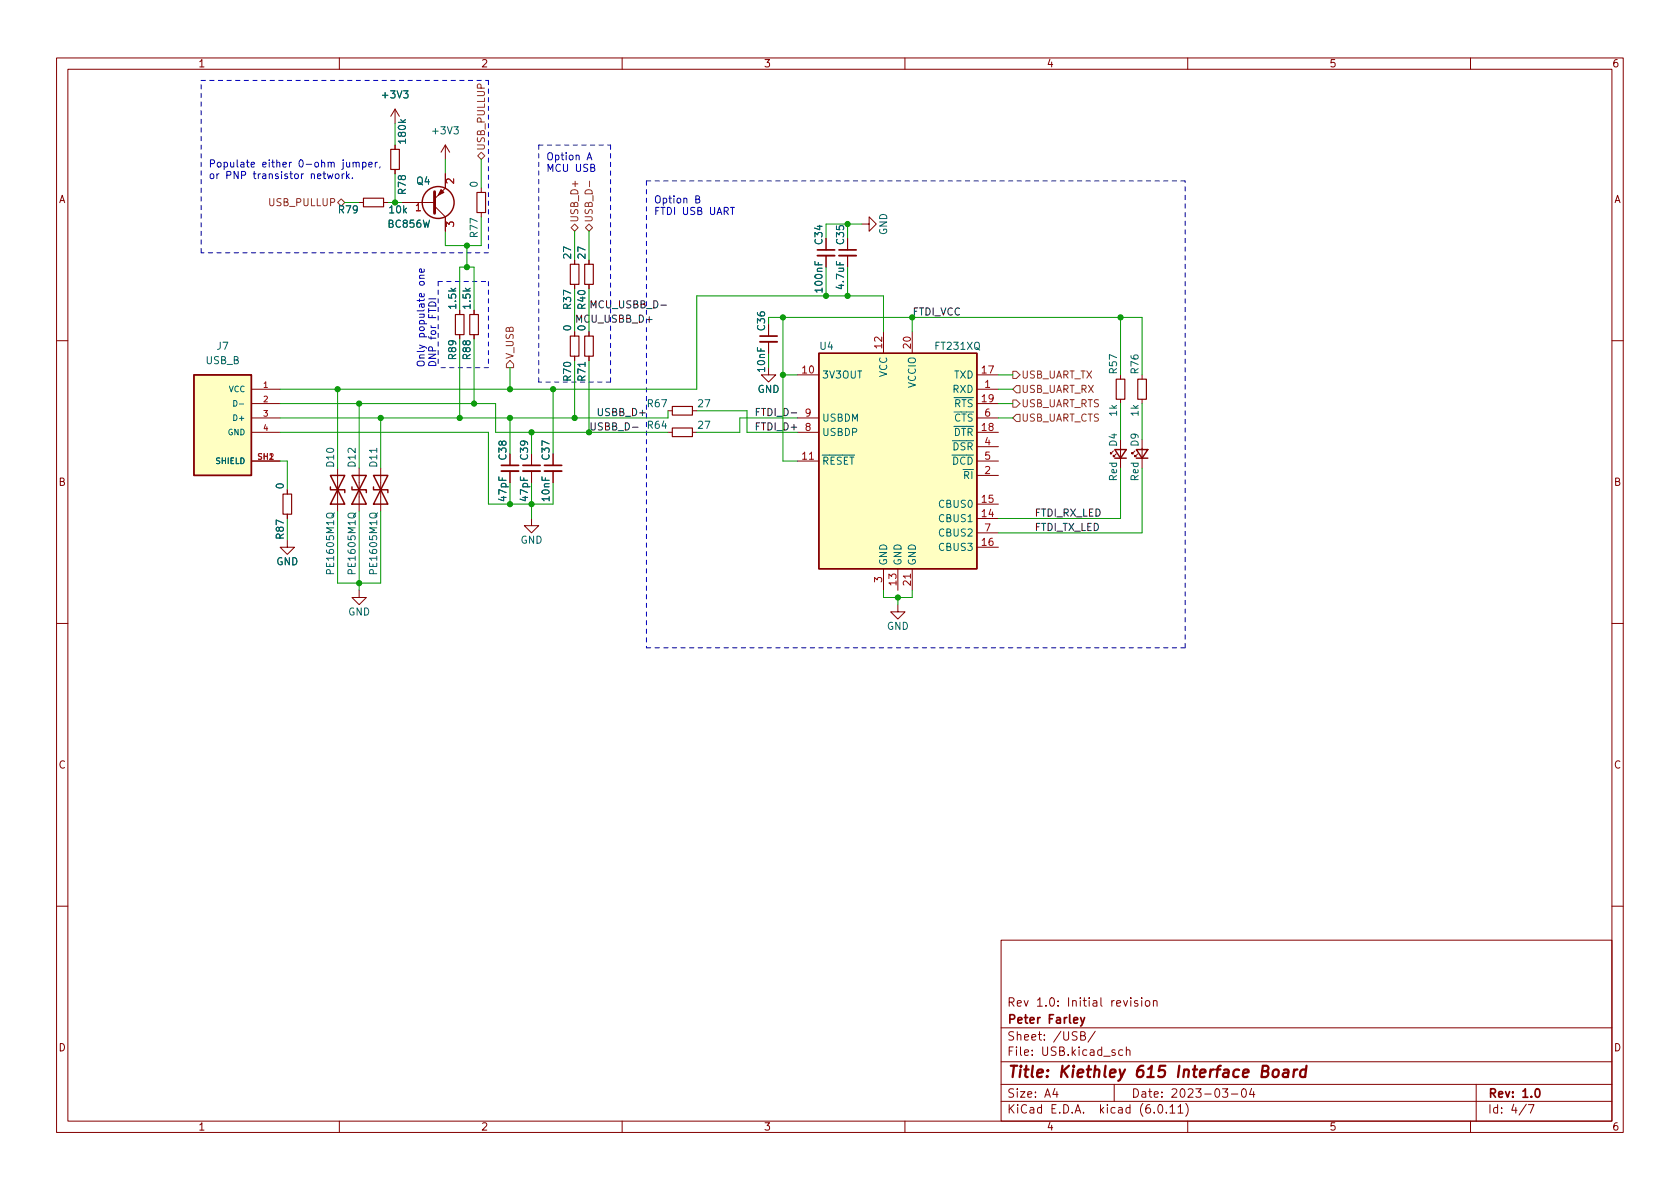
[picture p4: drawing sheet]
<svg xmlns="http://www.w3.org/2000/svg" width="297mm" height="210mm" viewBox="0 0 297 210" stroke-linecap="round" stroke-linejoin="round" font-family="sans-serif">
<g fill="none" stroke="#840000" stroke-width=".18">
<path d="M10 10.2h277v190.1h-277zM12 12.2h273v186.1h-273zM60 10.2v2M69.8 19.3v2.5M69.8 19.3l-.7 1.3M69.8 19.3l.8 1.3M110 10.2v2M160 10.2v2M210 10.2v2M260 10.2v2M63.5 35.8h.8M67.8 35.8h.8"/>
<path d="M69.8 25.6v.8M69.8 30v.7M71.1 35.8h5.7M76.8 36.4l1.9 1.9v2.6M78.7 30.7v2.6l-1.9 1.9M78.7 25.6l-.7 1.3M78.7 25.6v2.6M78.7 25.6l.8 1.3M85.1 33.3v.7M85.1 37.6v.7M152.4 39.6h1.3v-1.3l1.2 1.3-1.2 1.3v-1.3M81.3 54.9v.7"/>
<path d="M81.3 59.2v.7M83.8 54.9v.7M83.8 59.2v.7M101.6 46v.7M101.6 50.3v.7M101.6 58.7v.7M104.1 46v.7M104.1 50.3v.7M104.1 58.7v.7M135.9 57.4v2M146 42.2v2M146 45.2v2"/>
<path d="M149.9 42.2v2M149.9 45.2v2M156.2 58.7v3.8M161.3 58.7v3.8M10 60.2h2M44.4 68.8h5.1M44.4 76.4h5.1M44.4 71.4h5.1M44.4 73.9h5.1M101.6 63v.7M104.1 63v.7M118.1 76.4h.8"/>
<path d="M118.1 72.6h.8M122.4 76.4h.8M122.4 72.6h.8M135.9 65v1.3h1.3l-1.3 1.3-1.3-1.3h1.3M135.9 60.4v2.1M141 66.3h3.8M141 76.4h3.8M141 73.9h3.8M172.7 68.8h3.8M172.7 66.3h3.8M172.7 76.4h3.8M172.7 71.4h3.8"/>
<path d="M172.7 79h3.8M172.7 73.9h3.8M196.8 79.8l-.5 .5v-.3v.3h.3M198.1 66.3v.8M198.1 70.6v.8M198.1 79.2v3.6M200.7 79.8l-.5 .5v-.3v.3h.2M201.9 66.3v.8M201.9 70.6v.8M201.9 79.2v3.6M285 60.2h2M44.4 81.5h5.1"/>
<path d="M50.8 95.5v1.3h1.3l-1.3 1.2-1.3-1.2h1.3M50.8 86.6v.8M50.8 90.9v.8M59.7 82.8v7.6M63.5 82.8v7.6M67.3 82.8v7.6M90.2 80.3v2M90.2 83.3v2M94 91.7v1.3h1.2l-1.2 1.2-1.3-1.2h1.3M94 80.3v2M94 83.3v2M97.8 80.3v2"/>
<path d="M97.8 83.3v2M141 81.5h3.8M172.7 81.5h3.8M172.7 91.7h3.8M172.7 89.1h3.8M172.7 96.8h3.8M172.7 84.1h3.8M172.7 94.2h3.8M197.4 80.3l-.6 .5v-.3v.3h.3M201.2 80.3l-.5 .5v-.3v.3h.2M10 110.2h2M63.5 104.4v1.3h1.3l-1.3 1.2-1.3-1.2h1.3"/>
<path d="M156.2 100.6v3.8M158.7 106.9v1.3h1.3l-1.3 1.3-1.2-1.3h1.2M158.7 100.6v3.8M161.3 100.6v3.8M285 110.2h2M10 160.2h2M177 166.3h108v32h-108zM194.6 176.4v1.3l.3 .2M203.9 177.1l.2-.2 .4 .1 .1 .9M285 160.2h2M60 198.3v2M110 198.3v2"/>
<path d="M160 198.3v2M177 194.8h108M177 191.8h108M177 187.8h108M177 181.8h108M182.5 186.5v.1M182.5 185.7v.1M184.6 183.8v.1M184.6 183v.1M193.6 182.4l-1.2 1.9M197 191.8v3M199.1 185.8l.3-.2 .3 .1 .1 .9"/>
<path d="M199.1 185.1v1.5M209.6 195.1a1.72 1.72 0 0 1 0 2.3M210 198.3v2M217.7 193.5h1.2M219.7 192.6l.2-.1a.81 .81 0 0 1 .5 .7 .81 .81 0 0 1-.3 .8h-.1a.81 .81 0 0 1-.6-.6 .81 .81 0 0 1 .3-.8zM221.3 192.5l-.4 1h1M221.6 193v1M260 198.3v2M261 191.8v6.5M270.2 195.3h1l-.6 1.5"/>
</g>
<path d="M223.2 189.4l.8-.1a.46 .46 0 0 0 .3-.4 .46 .46 0 0 0-.3-.4h-.7l-.3 2h.8a.53 .53 0 0 0 .4-.5 .53 .53 0 0 0-.4-.6" fill="none" stroke="#840000" stroke-width=".4"/>
<g fill="none" stroke="#840000" stroke-width=".2">
<path d="M64.3 35h3.5v1.6h-3.5zM69.1 26.4h1.5v3.6h-1.5zM84.3 34h1.6v3.6h-1.6zM80.5 55.6h1.5v3.6h-1.5zM83.1 55.6h1.5v3.6h-1.5zM100.8 59.4h1.6v3.6h-1.6zM100.8 46.7h1.6v3.6h-1.6zM103.4 46.7h1.5v3.6h-1.5zM103.4 59.4h1.5v3.6h-1.5zM118.9 75.7h3.5v1.5h-3.5zM118.9 71.9h3.5v1.5h-3.5zM197.4 67.1h1.5v3.5h-1.5z"/>
<path d="M201.2 67.1h1.5v3.5h-1.5zM50 87.4h1.6v3.5h-1.6z"/>
</g>
<path d="M144.5 45.2h3.1M148.3 45.2h3.1M134.4 60.4h3M88.6 83.3h3.1M92.5 83.3h3M96.3 83.3h3" fill="none" stroke="#840000" stroke-width=".33"/>
<path d="M134.4 59.4h3M144.5 44.2h3.1M148.3 44.2h3.1M88.6 82.3h3.1M92.5 82.3h3M96.3 82.3h3" fill="none" stroke="#840000" stroke-width=".3"/>
<g fill="none" stroke="#006464" stroke-width=".18">
<path d="M71.4 16.1h.7l-.4 .4 .4 .2v.5l-.2 .1-.5-.1M70.8 21.2l.5 .4M71.7 21.2l-.5 .3M80.3 22.4h.7l-.4 .5 .4 .1v.6l-.2 .1-.5-.1M144.1 46.2v.6h1.3M147.9 46.2v.6h1.3M41.3 70.8a.51 .51 0 0 1 .6 .5 .51 .51 0 0 1-.6 .5zM42.3 71.4h.8M66.6 79.3v.7M103.4 64.1v.7M57.8 90.9a.81 .81 0 0 1 1.2 .1 .43 .43 0 0 1-.4 .6h-.5a.42 .42 0 0 1-.3-.2 .42 .42 0 0 1 0-.5zM59.1 90.7l-.4 .6"/>
<path d="M61.6 90.9a.81 .81 0 0 1 1.2 .1 .43 .43 0 0 1-.4 .6h-.4a.42 .42 0 0 1-.4-.2 .42 .42 0 0 1 0-.5zM62.9 90.7l-.4 .6M65.4 90.9a.81 .81 0 0 1 1.2 .1 .43 .43 0 0 1-.4 .6h-.4a.42 .42 0 0 1-.4-.2 .42 .42 0 0 1 0-.5zM66.7 90.7l-.4 .6M145.4 80.5h5.7"/>
</g>
<g fill="none" stroke="#840000" stroke-width=".25">
<path d="M34.3 66.3h10.1v17.8h-10.1zM144.8 62.5h27.9v38.1h-27.9zM197.1 79.5h2l-1 1.5zM200.9 79.5h2l-1 1.5zM58.4 86.1v.5h2.6v.5M58.4 84.1h2.6l-2.6 5h2.6zM62.2 86.1v.5h2.6v.5M62.2 84.1h2.6l-2.6 5h2.6zM66 86.1v.5h2.6v.5M66 84.1h2.6l-2.6 5h2.6zM197.1 81h2M200.9 81h2"/>
<circle cx="77.5" cy="35.8" r="2.82"/>
</g>
<g fill="#ffffc2" stroke="#ffffc2" stroke-width=".18">
<path d="M144.8 62.5h27.9v38.1h-27.9z"/>
<path d="M34.3 66.3h10.1v17.8h-10.1z"/>
</g>
<path d="M73.6 36.4l.4-.4v1.3M80.2 31.6v.8l-.9-.8-.4 .3 .2 .5M78.9 40v-.7l.5 .4 .1-.4h.6l.1 .2-.1 .5M143.1 81.2h.7M161 101.5v.7" fill="none" stroke="#a90000" stroke-width=".18"/>
<path d="M76.8 33.9v3.8" fill="none" stroke="#840000" stroke-width=".51"/>
<path d="M78 33.5l.5 .5-1 .5z" fill="#840000" stroke="#840000" stroke-width=".18"/>
<path d="M59.7 35.8l.6-.6 .7 .6-.7 .6zM84.5 27.6l.6-.7 .6 .7-.6 .6zM101.6 39.6l.6 .7-.6 .6-.6-.6zM104.1 39.6l.7 .7-.7 .6-.6-.6zM104.2 32v1M90.2 63.7l.6 .7v.6h-1.3v-.6zM179.1 70.7h.6l.6 .7-.6 .6h-.6zM179.1 65.7h.6l.6 .6-.6 .6h-.6zM179.7 68.2h.6v1.3h-.6l-.6-.7zM179.7 73.3h.6v1.2h-.6l-.6-.6z" fill="none" stroke="#725600" stroke-width=".18"/>
<path d="M114.3 56.5h1M116.9 54h.9M111.8 75.6h1M113.1 73h1M139.9 73h1" fill="none" stroke="#0f0f0f" stroke-width=".18"/>
<path d="M44.4 29.1l.6-.1-.1-.2-.3-.1-.2 .2 .1 .6h.4M51.5 28.7l-.3 .2M53.3 30.7v.9M53.7 30.7l-.4 .3M58 28.8l.2-.1 .3 .1 .1 .7M58.6 28.9l.1-.2 .3 .1 .1 .7M62.3 31.5v.1M67.2 29.5l-.1 .2M101.9 27.5l.1-.1 .3 .1 .1 .8M120.9 35.2l.2-.2 .3 .1 .1 .8M75 51.9v.4l-.2 .2-.6-.1v-.5h.3l.1 .6" fill="none" stroke="#0000c2" stroke-width=".18"/>
<g fill="none" stroke="#0000c2" stroke-width=".18" stroke-dasharray=".8 .8">
<path d="M35.6 14.2h50.8M86.4 14.2v30.5M95.2 25.6h12.7M107.9 25.6v42M114.3 32v82.5M209.5 32h-95.2M35.6 44.7v-30.5M77.5 49.8v15.2M77.5 49.8h8.9M86.4 44.7h-50.8M86.4 49.8v15.2M86.4 65h-8.9"/>
<path d="M95.2 67.6v-42M107.9 67.6h-12.7M114.3 114.5h95.2M209.5 114.5v-82.5"/>
</g>
<g fill="none" stroke="#009600" stroke-width=".18">
<path d="M61 35.8h2.5M68.6 35.8h2.5M69.8 21.8v3.8M69.8 30.7v5.1M78.7 28.2v2.5M85.1 38.3v5.1h-6.4v-2.5M85.1 28.2v5.1M149.9 39.6v2.6M152.4 39.6h-6.4v2.6M81.3 54.9v-7.7h2.5v7.7M81.3 59.9v14M82.5 43.4v3.8"/>
<path d="M83.8 59.9v11.5M101.6 40.9v5.1M101.6 51v7.7M104.1 40.9v5.1M104.1 51v7.7M135.9 56.1h66v10.2M138.4 56.1v25.4h2.6M146 47.2v5.1M149.9 47.2v5.1M156.2 58.7v-6.4h-33v16.5h-73.7M161.3 56.1v2.6M198.1 56.1v10.2"/>
<path d="M49.5 76.4h36.9v12.7h11.4v-3.8M49.5 71.4h38.1v5h30.5M59.7 68.8v14M63.5 71.4v11.4M67.3 73.9v8.9M90.2 65v3.8M90.2 73.9v6.4M94 76.4v3.9M97.8 68.8v11.5M101.6 63.7v10.2M104.1 63.7v12.7M118.1 72.6v1.3h-68.6"/>
<path d="M123.2 72.6h8.9v3.8h8.9M138.4 66.3h2.6M141 73.9h-10.2v2.5h-7.6M176.5 68.8h2.6M176.5 73.9h2.6M176.5 66.3h2.6M176.5 71.4h2.6M198.1 71.4v6.3M201.9 71.4v6.3M49.5 81.5h1.3v5.1M50.8 91.7v3.8M59.7 90.4v12.7h7.6v-12.7"/>
<path d="M63.5 90.4v14M90.2 85.3v3.8M94 85.3v6.4M198.1 82.8v8.9h-21.6M201.9 82.8v11.4h-25.4M156.2 104.4v1.3h5.1v-1.3M158.7 105.7v1.2"/>
</g>
<g fill="#009600" stroke="#009600" stroke-width=".18">
<circle cx="63.5" cy="71.4" r=".46"/>
<circle cx="67.3" cy="73.9" r=".46"/>
<circle cx="83.8" cy="71.4" r=".46"/>
<circle cx="63.5" cy="103.1" r=".46"/>
<circle cx="149.9" cy="52.3" r=".46"/>
<circle cx="158.7" cy="105.7" r=".46"/>
<circle cx="149.9" cy="39.6" r=".46"/>
<circle cx="97.8" cy="68.8" r=".46"/>
<circle cx="90.2" cy="68.8" r=".46"/>
<circle cx="59.7" cy="68.8" r=".46"/>
<circle cx="82.5" cy="43.4" r=".46"/>
<circle cx="69.8" cy="35.8" r=".46"/>
<circle cx="82.5" cy="47.2" r=".46"/>
<circle cx="138.4" cy="66.3" r=".46"/>
<circle cx="146" cy="52.3" r=".46"/>
<circle cx="138.4" cy="56.1" r=".46"/>
<circle cx="198.1" cy="56.1" r=".46"/>
<circle cx="94" cy="89.1" r=".46"/>
<circle cx="90.2" cy="89.1" r=".46"/>
<circle cx="81.3" cy="73.9" r=".46"/>
<circle cx="94" cy="76.4" r=".46"/>
<circle cx="90.2" cy="73.9" r=".46"/>
<circle cx="101.6" cy="73.9" r=".46"/>
</g>
<g font-size="2.8" fill="#840000">
<text x="178" y="191.2">Title:</text>
<text x="187.3" y="191.2">Kiethley</text>
<text x="201.1" y="191.2">615</text>
<text x="208.7" y="191.2">Interface</text>
<text x="223.9" y="191.2">Board</text>
</g>
<g font-size="2.1" fill="#840000">
<text x="178" y="178.5">Rev</text>
<text x="183.2" y="178.5">1.0:</text>
<text x="188.8" y="178.5">Initial</text>
<text x="196.6" y="178.5">revision</text>
<text x="178" y="184.5">Sheet:</text>
<text x="178" y="181.5">Peter</text>
<text x="185.3" y="181.5">Farley</text>
<text x="186.2" y="184.5">/USB/</text>
<text x="178" y="187.2">File:</text>
<text x="184.4" y="187.2">USB.kicad_sch</text>
<text x="178" y="197.4">KiCad</text>
<text x="178" y="194.6">Size:</text>
<text x="184.7" y="194.6">A4</text>
<text x="185.7" y="197.4">E.D.A.</text>
<text x="194.6" y="197.4">kicad</text>
<text x="200" y="194.6">Date:</text>
<text x="201.8" y="197.4">(6.0.11)</text>
<text x="207" y="194.6">2023-03-04</text>
<text x="263" y="194.6">Rev:</text>
<text x="263" y="197.4">Id:</text>
<text x="267.1" y="197.4">4/7</text>
<text x="269.1" y="194.6">1.0</text>
</g>
<g font-size="1.8" fill="#840000">
<text x="35" y="12.3">1</text>
<text x="85" y="12.3">2</text>
<text x="135" y="12.3">3</text>
<text x="185" y="12.3">4</text>
<text x="235" y="12.3">5</text>
<text x="285" y="12.3">6</text>
<text x="10.4" y="36.3">A</text>
<text x="285.4" y="36.3">A</text>
<text x="10.3" y="86.3">B</text>
<text x="285.3" y="86.3">B</text>
<text x="10.3" y="136.3">C</text>
<text x="285.3" y="136.3">C</text>
<text x="10.3" y="186.3">D</text>
<text x="285.3" y="186.3">D</text>
<text x="35" y="200.3">1</text>
<text x="85" y="200.3">2</text>
<text x="135" y="200.3">3</text>
<text x="185" y="200.3">4</text>
<text x="235" y="200.3">5</text>
<text x="285" y="200.3">6</text>
</g>
<g font-size="1.8" fill="#006464">
<text x="67.2" y="17.8">+3V3</text>
<text x="72.1" y="25.6" transform="rotate(-90 72.1 25.6)">180k</text>
<text x="76.1" y="24.1">+3V3</text>
<text x="72.1" y="34.6" transform="rotate(-90 72.1 34.6)">R78</text>
<text x="73.5" y="33">Q4</text>
<text x="84.8" y="33.3" transform="rotate(-90 84.8 33.3)">0</text>
<text x="59.7" y="38.1">R79</text>
<text x="68.4" y="40.6">BC856W</text>
<text x="68.6" y="38.1">10k</text>
<text x="157.2" y="41.6" transform="rotate(-90 157.2 41.6)">GND</text>
<text x="84.8" y="42.2" transform="rotate(-90 84.8 42.2)">R77</text>
<text x="101.4" y="46" transform="rotate(-90 101.4 46)">27</text>
<text x="103.9" y="46" transform="rotate(-90 103.9 46)">27</text>
<text x="145.8" y="43.4" transform="rotate(-90 145.8 43.4)">C34</text>
<text x="149.6" y="43.4" transform="rotate(-90 149.6 43.4)">C35</text>
<text x="145.8" y="52" transform="rotate(-90 145.8 52)">100nF</text>
<text x="149.6" y="51.4" transform="rotate(-90 149.6 51.4)">4.7uF</text>
<text x="81" y="54.9" transform="rotate(-90 81 54.9)">1.5k</text>
<text x="83.6" y="54.9" transform="rotate(-90 83.6 54.9)">1.5k</text>
<text x="101.4" y="58.7" transform="rotate(-90 101.4 58.7)">0</text>
<text x="101.4" y="54.9" transform="rotate(-90 101.4 54.9)">R37</text>
<text x="103.9" y="58.7" transform="rotate(-90 103.9 58.7)">0</text>
<text x="103.9" y="54.9" transform="rotate(-90 103.9 54.9)">R40</text>
<text x="135.6" y="58.7" transform="rotate(-90 135.6 58.7)">C36</text>
<text x="36.3" y="64.8">USB_B</text>
<text x="38.2" y="62.2">J7</text>
<text x="81" y="63.8" transform="rotate(-90 81 63.8)">R89</text>
<text x="83.6" y="63.8" transform="rotate(-90 83.6 63.8)">R88</text>
<text x="144.8" y="62.2">U4</text>
<text x="165.1" y="62.2">FT231XQ</text>
<text x="101.4" y="67.6" transform="rotate(-90 101.4 67.6)">R70</text>
<text x="103.9" y="67.6" transform="rotate(-90 103.9 67.6)">R71</text>
<text x="133.9" y="69.9">GND</text>
<text x="135.6" y="66" transform="rotate(-90 135.6 66)">10nF</text>
<text x="145.3" y="67.3">3V3OUT</text>
<text x="157.2" y="66.8" transform="rotate(-90 157.2 66.8)">VCC</text>
<text x="162.3" y="68.7" transform="rotate(-90 162.3 68.7)">VCCIO</text>
<text x="168.3" y="69.9">RXD</text>
<text x="168.6" y="67.3">TXD</text>
<text x="197.9" y="66.3" transform="rotate(-90 197.9 66.3)">R57</text>
<text x="201.7" y="66.3" transform="rotate(-90 201.7 66.3)">R76</text>
<text x="114.3" y="76.2">R64</text>
<text x="114.3" y="72.4">R67</text>
<text x="123.2" y="76.2">27</text>
<text x="123.2" y="72.4">27</text>
<text x="145.3" y="77.5">USBDP</text>
<text x="145.3" y="74.9">USBDM</text>
<text x="168.6" y="77.5">~{DTR}</text>
<text x="168.6" y="72.4">~{RTS}</text>
<text x="168.6" y="74.9">~{CTS}</text>
<text x="197.9" y="73.8" transform="rotate(-90 197.9 73.8)">1k</text>
<text x="201.7" y="73.8" transform="rotate(-90 201.7 73.8)">1k</text>
<text x="59.4" y="82.8" transform="rotate(-90 59.4 82.8)">D10</text>
<text x="63.3" y="82.8" transform="rotate(-90 63.3 82.8)">D12</text>
<text x="67.1" y="82.8" transform="rotate(-90 67.1 82.8)">D11</text>
<text x="89.9" y="81.5" transform="rotate(-90 89.9 81.5)">C38</text>
<text x="93.7" y="81.5" transform="rotate(-90 93.7 81.5)">C39</text>
<text x="97.5" y="81.5" transform="rotate(-90 97.5 81.5)">C37</text>
<text x="145.3" y="82.6">~{RESET}</text>
<text x="168.2" y="82.6">~{DCD}</text>
<text x="168.3" y="80">~{DSR}</text>
<text x="197.9" y="79.1" transform="rotate(-90 197.9 79.1)">D4</text>
<text x="201.7" y="79.1" transform="rotate(-90 201.7 79.1)">D9</text>
<text x="50.6" y="86.6" transform="rotate(-90 50.6 86.6)">0</text>
<text x="89.9" y="88.9" transform="rotate(-90 89.9 88.9)">47pF</text>
<text x="93.7" y="88.9" transform="rotate(-90 93.7 88.9)">47pF</text>
<text x="97.5" y="88.9" transform="rotate(-90 97.5 88.9)">10nF</text>
<text x="170.2" y="85.1">~{RI}</text>
<text x="197.9" y="85.2" transform="rotate(-90 197.9 85.2)">Red</text>
<text x="201.7" y="85.2" transform="rotate(-90 201.7 85.2)">Red</text>
<text x="50.6" y="95.5" transform="rotate(-90 50.6 95.5)">R87</text>
<text x="165.8" y="92.7">CBUS1</text>
<text x="165.8" y="90.2">CBUS0</text>
<text x="165.8" y="95.3">CBUS2</text>
<text x="48.8" y="100.3">GND</text>
<text x="59.4" y="101.8" transform="rotate(-90 59.4 101.8)">PE1605M1Q</text>
<text x="63.3" y="101.8" transform="rotate(-90 63.3 101.8)">PE1605M1Q</text>
<text x="67.1" y="101.8" transform="rotate(-90 67.1 101.8)">PE1605M1Q</text>
<text x="92" y="96.5">GND</text>
<text x="157.2" y="100.1" transform="rotate(-90 157.2 100.1)">GND</text>
<text x="159.8" y="100.1" transform="rotate(-90 159.8 100.1)">GND</text>
<text x="162.3" y="100.1" transform="rotate(-90 162.3 100.1)">GND</text>
<text x="165.8" y="97.8">CBUS3</text>
<text x="61.5" y="109.2">GND</text>
<text x="156.7" y="111.8">GND</text>
</g>
<g font-size="1.8" fill="#0000c2">
<text x="36.8" y="29.6">Populate</text>
<text x="46.3" y="29.6">either</text>
<text x="52.9" y="29.6">0-ohm</text>
<text x="60.8" y="29.6">jumper,</text>
<text x="96.5" y="28.3">Option</text>
<text x="103.7" y="28.3">A</text>
<text x="36.8" y="31.6">or</text>
<text x="39.9" y="31.6">PNP</text>
<text x="44.9" y="31.6">transistor</text>
<text x="55.1" y="31.6">network.</text>
<text x="96.5" y="30.4">MCU USB</text>
<text x="115.6" y="36">Option</text>
<text x="122.8" y="36">B</text>
<text x="115.6" y="38">FTDI USB</text>
<text x="125.6" y="38">UART</text>
<text x="75.1" y="50.4" transform="rotate(-90 75.1 50.4)">one</text>
<text x="75.1" y="59.8" transform="rotate(-90 75.1 59.8)">populate</text>
<text x="77.1" y="56.2" transform="rotate(-90 77.1 56.2)">FTDI</text>
<text x="75.1" y="65" transform="rotate(-90 75.1 65)">Only</text>
<text x="77.1" y="65" transform="rotate(-90 77.1 65)">DNP</text>
<text x="77.1" y="60" transform="rotate(-90 77.1 60)">for</text>
</g>
<g font-size="1.8" fill="#725600">
<text x="86.1" y="26.7" transform="rotate(-90 86.1 26.7)">USB_PULLUP</text>
<text x="47.3" y="36.8">USB_PULLUP</text>
<text x="102.6" y="39.4" transform="rotate(-90 102.6 39.4)">USB_D+</text>
<text x="105.2" y="39.4" transform="rotate(-90 105.2 39.4)">USB_D-</text>
<text x="91.2" y="63.6" transform="rotate(-90 91.2 63.6)">V_USB</text>
<text x="180.5" y="69.9">USB_UART_RX</text>
<text x="180.5" y="67.3">USB_UART_TX</text>
<text x="180.5" y="72.4">USB_UART_RTS</text>
<text x="180.5" y="74.9">USB_UART_CTS</text>
</g>
<g font-size="1.8" fill="#a90000">
<text x="73.3" y="38.1">1</text>
<text x="156" y="61.9" transform="rotate(-90 156 61.9)">12</text>
<text x="161" y="61.9" transform="rotate(-90 161 61.9)">20</text>
<text x="141.6" y="66">10</text>
<text x="173.3" y="66">17</text>
<text x="173.3" y="71.1">19</text>
<text x="173.9" y="68.6">1</text>
<text x="142.2" y="76.2">8</text>
<text x="142.2" y="73.7">9</text>
<text x="173.3" y="76.2">18</text>
<text x="173.9" y="73.7">6</text>
<text x="141.6" y="81.3">11</text>
<text x="173.9" y="83.8">2</text>
<text x="173.9" y="78.7">4</text>
<text x="173.9" y="81.3">5</text>
<text x="173.3" y="88.9">15</text>
<text x="173.3" y="91.4">14</text>
<text x="173.9" y="94">7</text>
<text x="173.3" y="96.5">16</text>
<text x="156" y="103.2" transform="rotate(-90 156 103.2)">3</text>
<text x="158.5" y="103.8" transform="rotate(-90 158.5 103.8)">13</text>
<text x="161" y="103.8" transform="rotate(-90 161 103.8)">21</text>
</g>
<g font-size="1.8" fill="#0f0f0f">
<text x="101.6" y="57">MCU_USBB_D+</text>
<text x="104.1" y="54.5">MCU_USBB_D-</text>
<text x="105.4" y="73.6">USBB_D+</text>
<text x="133.3" y="73.6">FTDI_D-</text>
<text x="133.3" y="76.1">FTDI_D+</text>
<text x="182.9" y="91.3">FTDI_RX_LED</text>
<text x="182.9" y="93.9">FTDI_TX_LED</text>
</g>
<g font-size="1.8" fill="#009600">
<text x="161.3" y="55.8">FTDI_VCC</text>
<text x="104.1" y="76.1">USBB_D-</text>
</g>
<g font-size="1.4" fill="#006464">
<text x="40.4" y="69.6">VCC</text>
<text x="40.2" y="77.3">GND</text>
<text x="41" y="74.7">D+</text>
<text x="38" y="82.3">SHIELD</text>
</g>
<g font-size="1.4" fill="#a90000">
<text x="46.4" y="68.6">1</text>
<text x="46.4" y="71.1">2</text>
<text x="46.4" y="73.7">3</text>
<text x="46.4" y="76.2">4</text>
<text x="45.4" y="81.3">SH1</text>
<text x="47.4" y="81.3">2</text>
</g>
</svg>
